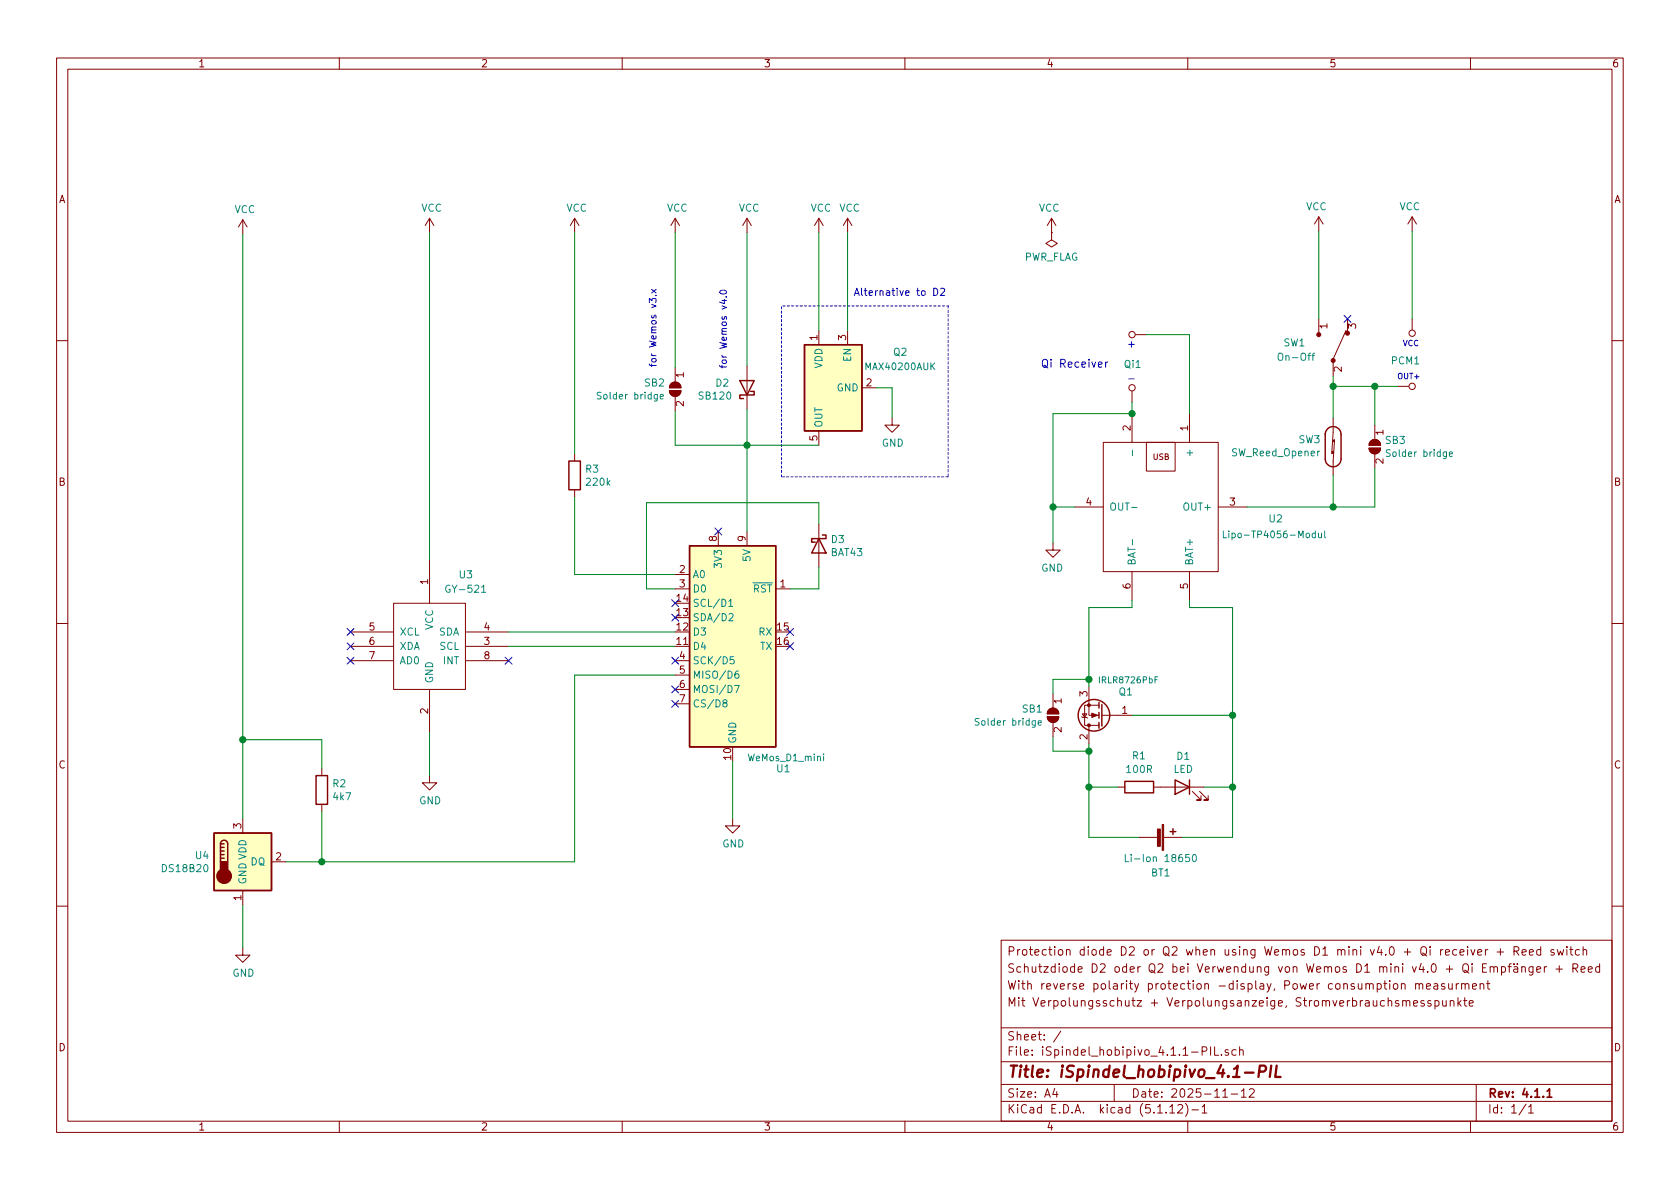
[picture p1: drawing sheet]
<svg xmlns="http://www.w3.org/2000/svg" width="297mm" height="210mm" viewBox="0 0 297 210" stroke-linecap="round" stroke-linejoin="round" font-family="sans-serif">
<g fill="none" stroke="#840000" stroke-width=".18">
<path d="M10 10.3h277v189.9h-277zM12 12.2h273v186.1h-273zM60 10.3v1.9M110 10.3v1.9M160 10.3v1.9M210 10.3v1.9M260 10.3v1.9M42.9 38.9l-.7 1.2M42.9 38.9v2.5M42.9 38.9l.8 1.2M75.9 38.6l-.7 1.3M75.9 38.6v2.5"/>
<path d="M75.9 38.6l.8 1.3M101.6 38.6v2.5M101.6 38.6l-.8 1.3M101.6 38.6l.8 1.3M119.4 38.6v2.5M119.4 38.6l-.8 1.3M119.4 38.6l.7 1.3M132.1 38.6v2.5M132.1 38.6l-.8 1.3M132.1 38.6l.7 1.3M144.8 38.6v2.5M144.8 38.6l-.8 1.3"/>
<path d="M144.8 38.6l.7 1.3M149.9 38.6l-.8 1.3M149.9 38.6v2.5M149.9 38.6l.7 1.3M185.9 38.6l.8 1.3M185.9 38.6v2.5M185.9 38.6l-.7 1.3M233.2 38.3v2.6M233.2 38.3l.7 1.3M233.2 38.3l-.8 1.3M249.7 38.3v2.6M249.7 38.3l.7 1.3"/>
<path d="M249.7 38.3l-.8 1.3M144.8 58.4v2.6M149.9 58.4v2.6M185.9 41.1v1.3l-1 .6 1 .7 1-.7-1-.6M185.9 41.1h.1M200.8 59.2h1.9M233.2 56.4v2.5M238 58.4l-2.3 5.1M238.3 56.4v2.5M249.7 56.4v1.9M10 60.2h2M118.4 69.1h2a1.02 1.02 0 0 1-1 1 1.02 1.02 0 0 1-1-1z"/>
<path d="M118.6 67.9a1.02 1.02 0 0 1 1.1-.3 1.02 1.02 0 0 1 .7 1h-2zM119.4 65v2.6M119.4 70.1v2.5M132.1 64.8v7.6M144.8 76.2v2.5M152.4 68.6h2.5M157.7 73.9v1.3h1.3l-1.3 1.2-1.2-1.2h1.2M195.1 78.2h20.3v22.9h-20.3zM200.2 69.2v1.9M200.2 73.1v5.1M202.7 78.2h5.1v5.1h-5.1zM210.3 73.1v5.1"/>
<path d="M235.7 64v2.5M235.7 73.9v2.5l-.2 3.9M236 77.7l-.3 3.8v2.6M242.1 79.2h2a1.02 1.02 0 0 1-1 1.1 1.02 1.02 0 0 1-1-1.1zM242.4 77.9a1.03 1.03 0 0 1 1.1-.1 1.03 1.03 0 0 1 .6 .9h-2v-.3zM243.1 75.2v2.5M247.1 68.3h1.9M285 60.2h2M75.9 99.1v7.6M101.6 80.3v1.2M101.6 86.6v1.3M127 94v2.5"/>
<path d="M132.1 94v2.5M144.8 92.7v7.6M186.2 96v1.3h-1.3l1.3 1.2 1.3-1.2h-1.3M190 89.7h5.1M215.4 89.7h5.1M243.1 80.3v2.5M10 110.3h2M62 116.8h7.6M62 114.3h7.6M62 111.8h7.6M69.6 106.7h12.7v15.2h-12.7zM82.3 116.8h7.6"/>
<path d="M82.3 114.3h7.6M82.3 111.8h7.6M119.4 104.1h2.5M119.4 101.6h2.5M119.4 116.8h2.5M119.4 119.4h2.5M137.2 104.1h2.5M200.2 101.1v5.1M210.3 101.1v5.1M285 110.3h2M56.9 135.9v1.3M75.9 137.2v1.2h1.3l-1.3 1.3-1.2-1.3h1.2"/>
<path d="M75.9 121.9v7.6M119.4 121.9h2.5M119.4 124.5h2.5M185.2 126.7h2a1.02 1.02 0 0 1-1 1.1 1.02 1.02 0 0 1-1-1.1zM185.4 125.6a1.02 1.02 0 0 1 1.1-.3 1.02 1.02 0 0 1 .7 .9h-2zM186.2 122.7v2.5M186.2 127.8v2.5M191.3 126.7l.1 .2h.8l.1 .1M191.4 126.2h.8l-.4 .7zM192.5 121.4v5.1h1.8M192.5 128.3v3.3M194.3 124.7h-2.5v3.6h2.5"/>
<path d="M194.8 126.5h5.4M197.6 139.2h1.3M204 139.2h8.9M210.8 139.9l1.5 1.6h-.7h.7v-.8M212.1 139.9l1.5 1.6h-.7h.7v-.8M42.9 144.8v2.5M42.9 157.5v2.5M48 152.4h2.5M56.9 142.2v1.3M129.5 144.8v1.2h1.3l-1.3 1.3-1.2-1.3h1.2M201.4 148.1h3.3M205.7 148.1h3.3"/>
<path d="M10 160.2h2M42.9 167.6v1.3h1.3l-1.3 1.3-1.2-1.3h1.2M177 166.3h108v32h-108zM246.4 174.1l.2-.2 .5 .2v.5l-.1 .2-.4 .1-.2-.1zM247.3 177a.37 .37 0 0 0-.6 .1l.1 .3 .5 .1 .1 .1-.3 .3-.4-.1M247.8 174.1l.1-.1a.37 .37 0 0 1 .5 .1v.8M247.8 173.9v1M248 177.1l.2-.2 .4 .1v.9M248 176.9v1M248.6 177.1a.34 .34 0 0 1 .4-.2 .34 .34 0 0 1 .3 .2v.8M249.9 177.4l.7-.1v-.3l-.5-.1-.2 .2 .1 .7h.6M250.3 174.1l.2-.2 .4 .1v.9"/>
<path d="M250.3 173.9v1M250.9 174.1l.2-.2 .4 .1 .1 .9M251.8 177a.37 .37 0 0 0-.6 .1l.1 .3 .5 .1 .1 .1-.3 .3-.4-.1M252.2 174.4l.7-.1v-.3l-.5-.1-.2 .2 .1 .7h.6M253 177l-.4-.1-.2 .2 .1 .3 .5 .1v.3h-.6M253.6 174h.5l.1 .9M253.7 177l.4-.1 .3 .3v.6l-.3 .1-.4-.1M253.7 176.9v1.5M254.2 174.3l-.5 .1-.2 .2 .2 .3 .5-.1M255.1 176.9v.9l.4 .1 .2-.1M255.4 174l-.3-.1-.2 .2v.3l.5 .1v.3h-.5M255.7 176.9v1"/>
<path d="M256.1 173.9v.8a.37 .37 0 0 0 .7 .1M256.4 177.1l.1-.1a.37 .37 0 0 1 .6 .1v.8M256.4 176.9v1M256.8 173.9v1M257.5 173.9v1M257.8 176.4v1.5M257.9 173.9l-.4 .3M257.9 177.4l.4 .5M258.3 176.9l-.5 .6M258.4 174.1l.2-.2 .4 .1 .1 .9M258.4 173.9v1M258.8 176.9h.6"/>
<path d="M259 176.4v1.3l.4 .2M259.1 174.1a.36 .36 0 0 1 .3-.2 .36 .36 0 0 1 .3 .2v.8M259.8 177.4l.7-.1-.1-.3-.4-.1-.2 .2v.7h.6M260.1 167.9l.3 1 .4-1M260.3 174.4l.8-.1-.1-.3-.4-.1-.3 .2 .1 .7h.6M261.3 168.4l.7-.1-.1-.3-.4-.1-.2 .2v.7h.6M261.7 174.1l.1-.1a.37 .37 0 0 1 .6 .1v.8M261.7 173.9v1M262.6 167.9v1M262.8 173.9h.6M263.1 173.4v1.3l.3 .2M263.1 167.9l-.3 .1-.2 .2"/>
<path d="M263.5 171.1l.1-.1a.37 .37 0 0 1 .5 .1v.8M264.1 171.1l.2-.2 .4 .1 .1 .9M264.7 168.3h1.1M265.3 167.8v1.1M265.5 171l.4-.1 .3 .3-.1 .7h-.6M265.5 170.9v1.5M266.6 170.9h.6M267.2 170.4l-.3 .1v.2v1.2M267.7 171h.6l.1 .9M267.7 170.4v.2M267.7 168.2l.7-.1 .2-.2-.1-.3-.2-.2h-.6v1.5M268 168.2l.6 .7"/>
<path d="M268.3 170.4v.2M268.4 171.3l-.6 .1-.2 .2 .2 .3h.6M269.1 171.1v-.1a.37 .37 0 0 1 .6 .1v.8M269.1 170.9v1M269.1 168.4l.7-.1v-.3l-.5-.1-.2 .2 .1 .7h.6M270.4 168.4l.7-.1-.1-.3-.4-.1-.2 .2 .1 .7h.5M271 170.9v1.3l-.2 .2h-.4M271 171l-.4-.1-.3 .3 .1 .6 .2 .1h.4M271.7 171.4l.7-.1-.1-.3-.4-.1-.2 .2 .1 .8h.5M272.4 168l-.4-.1-.3 .3 .1 .6 .2 .1 .4-.1M272.4 167.4v1.5M273 170.9v1"/>
<path d="M273.5 170.9l-.5 .3M274.8 168l-.4-.1-.2 .2 .1 .2 .5 .2v.3h-.6M275.1 171.4h1.2M275.3 167.9l.3 1 .3-.7 .3 .7 .3-1M275.7 170.8v1.1M277 167.4v.2M277 167.9v1M277.5 167.9h.6M277.7 167.4v1.3l.4 .2M278.1 171.2l.7-.1 .2-.2-.2-.4-.7-.1v1.5M278.5 171.2l.5 .7M279.2 168l-.4-.1-.3 .3 .1 .6 .2 .1 .4-.1"/>
<path d="M279.6 171.4l.7-.1-.1-.3-.4-.1-.2 .2v.8h.6M279.9 168l.2-.1 .4 .1v.9M279.9 167.4v1.5M280.8 171.4l.7-.1v-.3l-.4-.1-.3 .2 .1 .8h.6M282.8 171l-.4-.1-.3 .3 .1 .7h.6M282.8 170.4v1.5M285 160.2h2M60 198.3v1.9M110 198.3v1.9M160 198.3v1.9M177 194.8h108M177 191.8h108"/>
<path d="M177 187.8h108M177 181.8h108M186.5 192.5l-.4 1h1M186.8 193v1M187.6 182.3l-1.3 2M197 191.8v3M206.8 195.8l.5-.5v1.5M206.8 196.8h.9M208.3 195.5l.2-.2h.3l.2 .2 .1 .3-.9 1h.9M209.6 195.1a1.71 1.71 0 0 1 0 2.3M210 198.3v1.9M210.7 196.3h1.2"/>
<path d="M212.5 195.8l.5-.5v1.5M212.5 185.9l.8-.1 .1-.2-.1-.4-.8-.1v1.5M212.5 196.8h.9M214 185.1v1.5M214.8 185.1v1.5h.7M216 186.5v.1M216.2 194h.8M217.2 185.7l-.4-.1-.2 .2 .1 .2 .5 .2v.3h-.6M217.7 193.5h1.1M218.5 185.7l-.4-.1-.3 .3 .1 .6 .2 .1 .4-.1M219.2 185.7l.2-.1 .3 .1 .1 .9M219.2 185.1v1.5"/>
<path d="M219.5 193l.4-.5v1.5M219.5 194h.8M220.9 192.7l.2-.2h.4l.2 .2 .1 .3-1 1h1M260 198.3v1.9M261 191.8v6.5M269.8 195.2l-1.2 2M270.3 195.8l.4-.5v1.5M270.3 196.8h.8"/>
<circle cx="200.2" cy="59.2" r=".56"/>
<circle cx="249.7" cy="58.9" r=".56"/>
<circle cx="200.2" cy="68.6" r=".56"/>
<circle cx="249.7" cy="68.3" r=".56"/>
</g>
<path d="M273.5 193l.5-.5v1.5M273.5 194h.9" fill="none" stroke="#840000" stroke-width=".3"/>
<path d="M220.1 189.7h1.5M222.6 189.5h.8a.56 .56 0 0 0 .4-.5 .56 .56 0 0 0-.3-.6h-.7l-.3 2M224.8 188.4l-.3 2M225.7 188.4l-.2 2h.9" fill="none" stroke="#840000" stroke-width=".41"/>
<g fill="none" stroke="#840000" stroke-width=".25">
<path d="M130.8 67.3h2.5l-1.2 2.5zM132.7 69.2h.6v.6h-2.5v.7h.6M142.2 61h10.2v15.2h-10.2zM234.3 76.7v4.4a1.4 1.4 0 0 0 1.4 1.4 1.4 1.4 0 0 0 1.4-1.4v-4.3a1.4 1.4 0 0 0-1.4-1.4 1.4 1.4 0 0 0-1.4 1.4M100.6 81.5h2v5.1h-2zM121.9 96.5h15.3v35.6h-15.3zM144.8 95.2l1.2 2.6h-2.5zM145.4 94.6h.6v.6h-2.5v.7h.6M55.9 137.2h2v5h-2zM194.3 124.2v1M194.3 126v1M194.3 127.8v1"/>
<path d="M194.8 124.6v3.8M198.9 138.2h5.1v2h-5.1zM207.8 137.9l2.5 1.3-2.5 1.3zM210.3 137.9v2.6M37.8 147.3h10.2v10.2h-10.2zM39 149.2a.63 .63 0 0 1 .6-.6 .63 .63 0 0 1 .7 .6v3.2M39 151.8h.6M39 151.1h.6M39 150.5h.6M39 149.9h.6M39 149.2v3.2M39 149.2h.6"/>
<path d="M206.9 147.1h1M207.4 146.6v1"/>
<circle cx="193.4" cy="126.5" r="2.79"/>
</g>
<g fill="#ffffc2" stroke="#ffffc2" stroke-width=".18">
<path d="M121.9 96.5h15.3v35.6h-15.3z"/>
<path d="M142.2 61h10.2v15.2h-10.2z"/>
<path d="M37.8 147.3h10.2v10.2h-10.2z"/>
</g>
<g fill="none" stroke="#008484" stroke-width=".18">
<path d="M106.3 69.4l-.7 .1v.3l.6 .3 .1 .2-.3 .3-.4-.1M116.7 70.1l.6-.1-.1-.2-.3-.1-.2 .2 .1 .6h.4M200.2 79.6v1M232 62.9h.4M232.4 62.5l-.3 .1v1.1M245.8 79.6h-.6v.4l.5 .3 .1 .2-.2 .2h-.5M200.1 89.7h.9M200.2 95.4v1M216.3 93.9v1.2h.6M233.1 94.3l.1 .7 .3 .1 .2-.1M233.7 94.3v.8M234.2 93.9v1l.2 .2"/>
<path d="M256.3 80.3l.5-.1v-.2l-.4-.1-.1 .2v.6h.5M85.1 104.7h.8M128.9 106.3l.3-.3v1.2M128.9 107.2h.7M128.9 108.6l.5-.1 .2 .4v.2l-.7 .7h.7M129.7 116.1h-.6v.6l.5-.1 .2 .3v.3l-.2 .2-.5-.1M130.5 118.7h-.2a.79 .79 0 0 0-.1 1.2l.4-.1v-.5l-.4-.2-.3 .3M128.1 124.3l-.2-.1v-.3l.4-.2 .2 .3v.2l-.6 .2-.1 .1 .1 .4 .2 .1h.3l.1-.2v-.3l-.2-.2M129.9 121.2h.8l-.5 1.3M145.6 133.3v.1M145.6 133.7v.8M173.1 127.1h-.6v.4l.6 .3v.2l-.2 .2h-.5"/>
<path d="M183.6 127.8l.5-.1v-.2l-.4-.1-.1 .2v.6h.5M199 151.1v1.3h.6M210.9 151.2l.2-.1a.69 .69 0 0 1 .4 .6 .69 .69 0 0 1-.4 .7l-.2-.3-.1-.2z"/>
</g>
<g fill="#840000" stroke="#840000" stroke-width=".18">
<path d="M118.6 67.9a1.02 1.02 0 0 1 1.1-.3 1.02 1.02 0 0 1 .7 1h-2z"/>
<path d="M118.4 69.1h2a1.02 1.02 0 0 1-1 1 1.02 1.02 0 0 1-1-1z"/>
<path d="M193 126.1l1.1 .4-1.1 .4z"/>
<path d="M185.4 125.6a1.02 1.02 0 0 1 1.1-.3 1.02 1.02 0 0 1 .7 .9h-2z"/>
<path d="M185.2 126.7h2a1.02 1.02 0 0 1-1 1.1 1.02 1.02 0 0 1-1-1.1z"/>
<path d="M235.5 79.9h.3v.3h-.3z"/>
<path d="M235.6 77.8h.3v.3h-.3z"/>
<path d="M205.5 145.8h.2v4.6h-.2z"/>
<path d="M204.6 146.6h.6v3.1h-.6z"/>
<path d="M242.4 77.9a1.03 1.03 0 0 1 1.1-.1 1.03 1.03 0 0 1 .6 .9h-2v-.3z"/>
<path d="M242.1 79.2h2a1.02 1.02 0 0 1-1 1.1 1.02 1.02 0 0 1-1-1.1z"/>
<circle cx="235.7" cy="63.7" r=".36"/>
<circle cx="233.2" cy="59.2" r=".36"/>
<circle cx="238.3" cy="58.9" r=".36"/>
<circle cx="192.5" cy="124.7" r=".25"/>
<circle cx="192.5" cy="128.3" r=".25"/>
</g>
<g fill="#840000" stroke="#840000" stroke-width=".25">
<path d="M39 152.4h1.3v1.9h-1.3z"/>
<circle cx="39.6" cy="154.9" r="1.27"/>
</g>
<path d="M138.4 54.1h29.2M167.6 54.1v30.2M138.2 84.3v-30.2M167.6 84.3h-29.4" fill="none" stroke="#0000c2" stroke-width=".18" stroke-dasharray=".4 .4"/>
<g fill="none" stroke="#008400" stroke-width=".18">
<path d="M42.9 41.4v103.4M75.9 41.1v58M101.6 41.1v39.2M119.4 41.1v23.9M132.1 41.1v23.7M144.8 41.1v17.3M149.9 41.1v17.3M202.7 59.2h7.6v13.9M233.2 40.9v15.5M249.7 40.9v15.5M119.4 72.6v6.1h25.4M132.1 72.4v21.6"/>
<path d="M154.9 68.6h2.8v5.3M200.2 71.1v2h-14v22.9M235.7 66.5v7.4M235.7 68.3h11.4M243.1 68.3v6.9M101.6 87.9v13.7h17.8M144.8 92.7v-3.8h-30.5v15.2h5.1M186.2 89.7h3.8M235.7 84.1v5.6M243.1 82.8v6.9h-22.6M89.9 111.8h29.5M89.9 114.3h29.5"/>
<path d="M119.4 119.4h-17.8v33h-51.1M144.8 100.3v3.8h-5.1M200.2 106.2v1.2h-7.7v14M210.3 106.2v1.2h7.6v40.7h-8.9M42.9 130.8h14v5.1M75.9 129.5v7.7M129.5 134.6v10.2M186.2 130.3v2.5h6.3M192.5 131.6v16.5h8.9M192.5 120.1h-6.3v2.6M192.5 139.2h5.1M200.2 126.5h17.7"/>
<path d="M212.9 139.2h5M56.9 143.5v8.9M42.9 160v7.6"/>
</g>
<path d="M114.8 53.5v-.7l.5 .4 .1-.4h.5l.1 .2-.1 .5M115.2 51.2l.8 .6M115.9 52.2h.1M116 51.2l-.8 .6M127.3 51.5a.58 .58 0 0 1 .7-.3 .58 .58 0 0 1 .4 .6 .74 .74 0 0 1-1.1-.2zM128.1 53v.7l-.9-.3M128.3 52.5h.1M165.1 51a.64 .64 0 0 1 .7 .6 .64 .64 0 0 1-.7 .6zM166.3 51.1l.5-.1 .2 .3-.8 .9h.8M184.5 63.6a.46 .46 0 0 1 .5 0 .46 .46 0 0 1 .2 .4v.5a.46 .46 0 0 1-.4 .5 .46 .46 0 0 1-.5-.5l.1-.8zM184.6 64.6l.2 .1 .5 .4M199.6 67h.9" fill="none" stroke="#0000c2" stroke-width=".18"/>
<g fill="#008400" stroke="#008400" stroke-width=".25">
<circle cx="200.2" cy="73.1" r=".51"/>
<circle cx="243.1" cy="68.3" r=".51"/>
<circle cx="235.7" cy="68.3" r=".51"/>
<circle cx="192.5" cy="132.8" r=".51"/>
<circle cx="192.5" cy="120.1" r=".51"/>
<circle cx="132.1" cy="78.7" r=".51"/>
<circle cx="217.9" cy="126.5" r=".51"/>
<circle cx="235.7" cy="89.7" r=".51"/>
<circle cx="186.2" cy="89.7" r=".51"/>
<circle cx="42.9" cy="130.8" r=".51"/>
<circle cx="217.9" cy="139.2" r=".51"/>
<circle cx="56.9" cy="152.4" r=".51"/>
<circle cx="192.5" cy="139.2" r=".51"/>
</g>
<g fill="none" stroke="#000084" stroke-width=".18">
<path d="M237.6 55.8l1.3 1.2M238.9 55.8l-1.3 1.2M126.4 93.4l1.2 1.2M127.6 93.4l-1.2 1.2M61.4 116.2l1.2 1.2M61.4 113.7l1.2 1.2M61.4 111.1l1.2 1.3M62.6 116.2l-1.2 1.2M62.6 113.7l-1.2 1.2M62.6 111.1l-1.2 1.3M89.3 116.2l1.2 1.2M90.5 116.2l-1.2 1.2"/>
<path d="M118.8 116.2l1.2 1.2M118.8 106.1l1.2 1.2M118.8 108.6l1.2 1.2M120 116.2l-1.2 1.2M120 106.1l-1.2 1.2M120 108.6l-1.2 1.2M139.1 111.1l1.2 1.3M139.1 113.7l1.2 1.2M140.3 111.1l-1.2 1.3M140.3 113.7l-1.2 1.2M118.8 123.8l1.2 1.3M118.8 121.3l1.2 1.2"/>
<path d="M120 123.8l-1.2 1.3M120 121.3l-1.2 1.2"/>
</g>
<text font-size="2.8" fill="#840000" x="178" y="190.5">Title: iSpindel_hobipivo_4.1-PIL</text>
<g font-size="2.1" fill="#840000">
<text x="178" y="172">Schutzdiode D2 oder Q2 bei Verwendung von Wemos D1 mini v4.0 + Qi Empfänger + Reed</text>
<text x="178" y="169">Protection diode D2 or Q2 when using Wemos D1 mini v4.0 + Qi receiver + Reed switch</text>
<text x="178" y="178">Mit Verpolungsschutz + Verpolungsanzeige, Stromverbrauchsmesspunkte</text>
<text x="178" y="175">With reverse polarity protection -display, Power consumption measurment</text>
<text x="178" y="184">Sheet: /</text>
<text x="178" y="186.7">File: iSpindel_hobipivo_4.1.1-PIL.sch</text>
<text x="178" y="196.9">KiCad E.D.A. kicad (5.1.12)-1</text>
<text x="178" y="194.1">Size: A4</text>
<text x="200" y="194.1">Date: 2025-11-12</text>
<text x="263" y="194.1">Rev: 4.1.1</text>
<text x="263" y="196.9">Id: 1/1</text>
</g>
<text font-size="1.9" fill="#0000c2" x="185.4" y="65">Qi Receiver</text>
<g font-size="1.8" fill="#840000">
<text x="35" y="11.9">1</text>
<text x="85" y="11.9">2</text>
<text x="135" y="11.9">3</text>
<text x="185" y="11.9">4</text>
<text x="235" y="11.9">5</text>
<text x="285" y="11.9">6</text>
<text x="10.4" y="35.9">A</text>
<text x="285.4" y="35.9">A</text>
<text x="234.7" y="58.1" transform="rotate(-90 234.7 58.1)">1</text>
<text x="239.8" y="58.1" transform="rotate(-90 239.8 58.1)">3</text>
<text x="144.5" y="60.2" transform="rotate(-90 144.5 60.2)">1</text>
<text x="149.6" y="60.2" transform="rotate(-90 149.6 60.2)">3</text>
<text x="237.2" y="65.8" transform="rotate(-90 237.2 65.8)">2</text>
<text x="120.9" y="71.9" transform="rotate(-90 120.9 71.9)">2</text>
<text x="120.9" y="66.8" transform="rotate(-90 120.9 66.8)">1</text>
<text x="153.2" y="68.3">2</text>
<text x="144.5" y="77.9" transform="rotate(-90 144.5 77.9)">5</text>
<text x="199.9" y="76.2" transform="rotate(-90 199.9 76.2)">2</text>
<text x="210.1" y="76.2" transform="rotate(-90 210.1 76.2)">1</text>
<text x="244.6" y="76.9" transform="rotate(-90 244.6 76.9)">1</text>
<text x="244.6" y="82" transform="rotate(-90 244.6 82)">2</text>
<text x="10.4" y="85.9">B</text>
<text x="192" y="89.4">4</text>
<text x="217.4" y="89.4">3</text>
<text x="285.4" y="85.9">B</text>
<text x="126.7" y="95.7" transform="rotate(-90 126.7 95.7)">8</text>
<text x="131.8" y="95.7" transform="rotate(-90 131.8 95.7)">9</text>
<text x="120.2" y="101.3">2</text>
<text x="75.7" y="103.3" transform="rotate(-90 75.7 103.3)">1</text>
<text x="119.7" y="106.4">14</text>
<text x="120.2" y="103.9">3</text>
<text x="137.9" y="103.9">1</text>
<text x="199.9" y="104.1" transform="rotate(-90 199.9 104.1)">6</text>
<text x="210.1" y="104.1" transform="rotate(-90 210.1 104.1)">5</text>
<text x="65.3" y="111.5">5</text>
<text x="85.6" y="111.5">4</text>
<text x="119.7" y="111.5">12</text>
<text x="119.7" y="109">13</text>
<text x="137.5" y="111.5">15</text>
<text x="65.3" y="114">6</text>
<text x="65.3" y="116.6">7</text>
<text x="85.6" y="114">3</text>
<text x="85.6" y="116.6">8</text>
<text x="119.7" y="114">11</text>
<text x="120.2" y="116.6">4</text>
<text x="120.2" y="119.1">5</text>
<text x="137.5" y="114">16</text>
<text x="120.2" y="121.7">6</text>
<text x="120.2" y="124.2">7</text>
<text x="187.7" y="124.4" transform="rotate(-90 187.7 124.4)">1</text>
<text x="192.3" y="123.2" transform="rotate(-90 192.3 123.2)">3</text>
<text x="75.7" y="126.2" transform="rotate(-90 75.7 126.2)">2</text>
<text x="187.7" y="129.5" transform="rotate(-90 187.7 129.5)">2</text>
<text x="192.3" y="130.8" transform="rotate(-90 192.3 130.8)">2</text>
<text x="198.4" y="126.2">1</text>
<text x="10.4" y="135.9">C</text>
<text x="129.3" y="134.3" transform="rotate(-90 129.3 134.3)">10</text>
<text x="285.4" y="135.9">C</text>
<text x="42.7" y="146.5" transform="rotate(-90 42.7 146.5)">3</text>
<text x="48.8" y="152.1">2</text>
<text x="42.7" y="159.2" transform="rotate(-90 42.7 159.2)">1</text>
<text x="10.4" y="185.9">D</text>
<text x="285.4" y="185.9">D</text>
<text x="35" y="199.9">1</text>
<text x="85" y="199.9">2</text>
<text x="135" y="199.9">3</text>
<text x="185" y="199.9">4</text>
<text x="235" y="199.9">5</text>
<text x="285" y="199.9">6</text>
</g>
<g font-size="1.8" fill="#008484">
<text x="41.5" y="37.7">VCC</text>
<text x="74.5" y="37.4">VCC</text>
<text x="100.1" y="37.4">VCC</text>
<text x="117.9" y="37.4">VCC</text>
<text x="130.6" y="37.4">VCC</text>
<text x="143.3" y="37.4">VCC</text>
<text x="148.4" y="37.4">VCC</text>
<text x="183.7" y="37.4">VCC</text>
<text x="230.9" y="37.2">VCC</text>
<text x="247.4" y="37.2">VCC</text>
<text x="181" y="46.1">PWR_FLAG</text>
<text x="145.4" y="65.2" transform="rotate(-90 145.4 65.2)">VDD</text>
<text x="150.5" y="63.9" transform="rotate(-90 150.5 63.9)">EN</text>
<text x="158" y="62.9">Q2</text>
<text x="198.9" y="65.1">Qi1</text>
<text x="226.4" y="63.8">On-Off</text>
<text x="227" y="61.3">SW1</text>
<text x="246.1" y="64.4">PCM1</text>
<text x="114" y="68.3">SB2</text>
<text x="123.7" y="70.7">SB120</text>
<text x="126.6" y="68.4">D2</text>
<text x="148" y="69.2">GND</text>
<text x="145.4" y="75.7" transform="rotate(-90 145.4 75.7)">OUT</text>
<text x="103.6" y="83.6">R3</text>
<text x="155.9" y="79">GND</text>
<text x="210.9" y="80.3" transform="rotate(-90 210.9 80.3)">+</text>
<text x="217.9" y="80.7">SW_Reed_Opener</text>
<text x="229.6" y="78.4">SW3</text>
<text x="245" y="78.5">SB3</text>
<text x="103.8" y="85.9">220k</text>
<text x="196.1" y="90.3">OUT-</text>
<text x="209.6" y="90.3">OUT+</text>
<text x="224.4" y="92.4">U2</text>
<text x="127.6" y="100.2" transform="rotate(-90 127.6 100.2)">3V3</text>
<text x="132.7" y="99.2" transform="rotate(-90 132.7 99.2)">5V</text>
<text x="147" y="98.3">BAT43</text>
<text x="147" y="96">D3</text>
<text x="184.1" y="101.1">GND</text>
<text x="200.8" y="100.1" transform="rotate(-90 200.8 100.1)">BAT-</text>
<text x="210.9" y="100.1" transform="rotate(-90 210.9 100.1)">BAT+</text>
<text x="79.3" y="104.8">GY-521</text>
<text x="81.3" y="102.3">U3</text>
<text x="122.4" y="107.3">SCL/D1</text>
<text x="122.4" y="102.2">A0</text>
<text x="122.4" y="104.8">D0</text>
<text x="133.1" y="104.8">RST</text>
<text x="70.6" y="112.4">XCL</text>
<text x="76.6" y="111.4" transform="rotate(-90 76.6 111.4)">VCC</text>
<text x="77.5" y="112.4">SDA</text>
<text x="122.4" y="112.4">D3</text>
<text x="122.4" y="109.8">SDA/D2</text>
<text x="134.2" y="112.4">RX</text>
<text x="70.6" y="114.9">XDA</text>
<text x="70.6" y="117.5">AD0</text>
<text x="77.7" y="114.9">SCL</text>
<text x="78.4" y="117.5">INT</text>
<text x="122.4" y="114.9">D4</text>
<text x="122.4" y="117.5">SCK/D5</text>
<text x="134.4" y="114.9">TX</text>
<text x="76.6" y="120.9" transform="rotate(-90 76.6 120.9)">GND</text>
<text x="122.4" y="120">MISO/D6</text>
<text x="122.4" y="122.5">MOSI/D7</text>
<text x="122.4" y="125.1">CS/D8</text>
<text x="197.9" y="123">Q1</text>
<text x="130.2" y="131.6" transform="rotate(-90 130.2 131.6)">GND</text>
<text x="180.8" y="126">SB1</text>
<text x="137.4" y="136.6">U1</text>
<text x="199.3" y="136.7">100R</text>
<text x="200.3" y="134.3">R1</text>
<text x="207.5" y="136.7">LED</text>
<text x="208.1" y="134.4">D1</text>
<text x="58.9" y="139.2">R2</text>
<text x="59" y="141.5">4k7</text>
<text x="74.1" y="142.2">GND</text>
<text x="127.7" y="149.9">GND</text>
<text x="28.9" y="154.2">DS18B20</text>
<text x="34.6" y="151.9">U4</text>
<text x="44.3" y="153">DQ</text>
<text x="200.1" y="152.4">Li-Ion 18650</text>
<text x="203.6" y="155">BT1</text>
<text x="43.6" y="156.5" transform="rotate(-90 43.6 156.5)">GND VDD</text>
<text x="41.1" y="172.7">GND</text>
</g>
<g font-size="1.8" fill="#0000c2">
<text x="150.9" y="52.3">Alternative to D2</text>
<text x="199.9" y="61.5">+</text>
</g>
<g font-size="1.7" fill="#0000c2">
<text x="116.1" y="65" transform="rotate(-90 116.1 65)">for Wemos v3.x</text>
<text x="128.5" y="65.3" transform="rotate(-90 128.5 65.3)">for Wemos v4.0</text>
</g>
<g font-size="1.7" fill="#008484">
<text x="153.2" y="65.4">MAX40200AUK</text>
<text x="106.1" y="70.6">Solder bridge</text>
<text x="245.6" y="80.8">Solder bridge</text>
<text x="217.6" y="95.1">Lipo-TP4056-Modul</text>
<text x="172.9" y="128.3">Solder bridge</text>
<text x="132.4" y="134.6">WeMos_D1_mini</text>
</g>
<text font-size="1.5" fill="#008484" x="194.6" y="120.8">IRLR8726PbF</text>
<g font-size="1.4" fill="#0000c2">
<text x="248" y="61.2">VCC</text>
<text x="247.5" y="67.1">OUT+</text>
</g>
<text font-size="1.4" fill="#840000" x="203.9" y="81.3">USB</text>
</svg>
